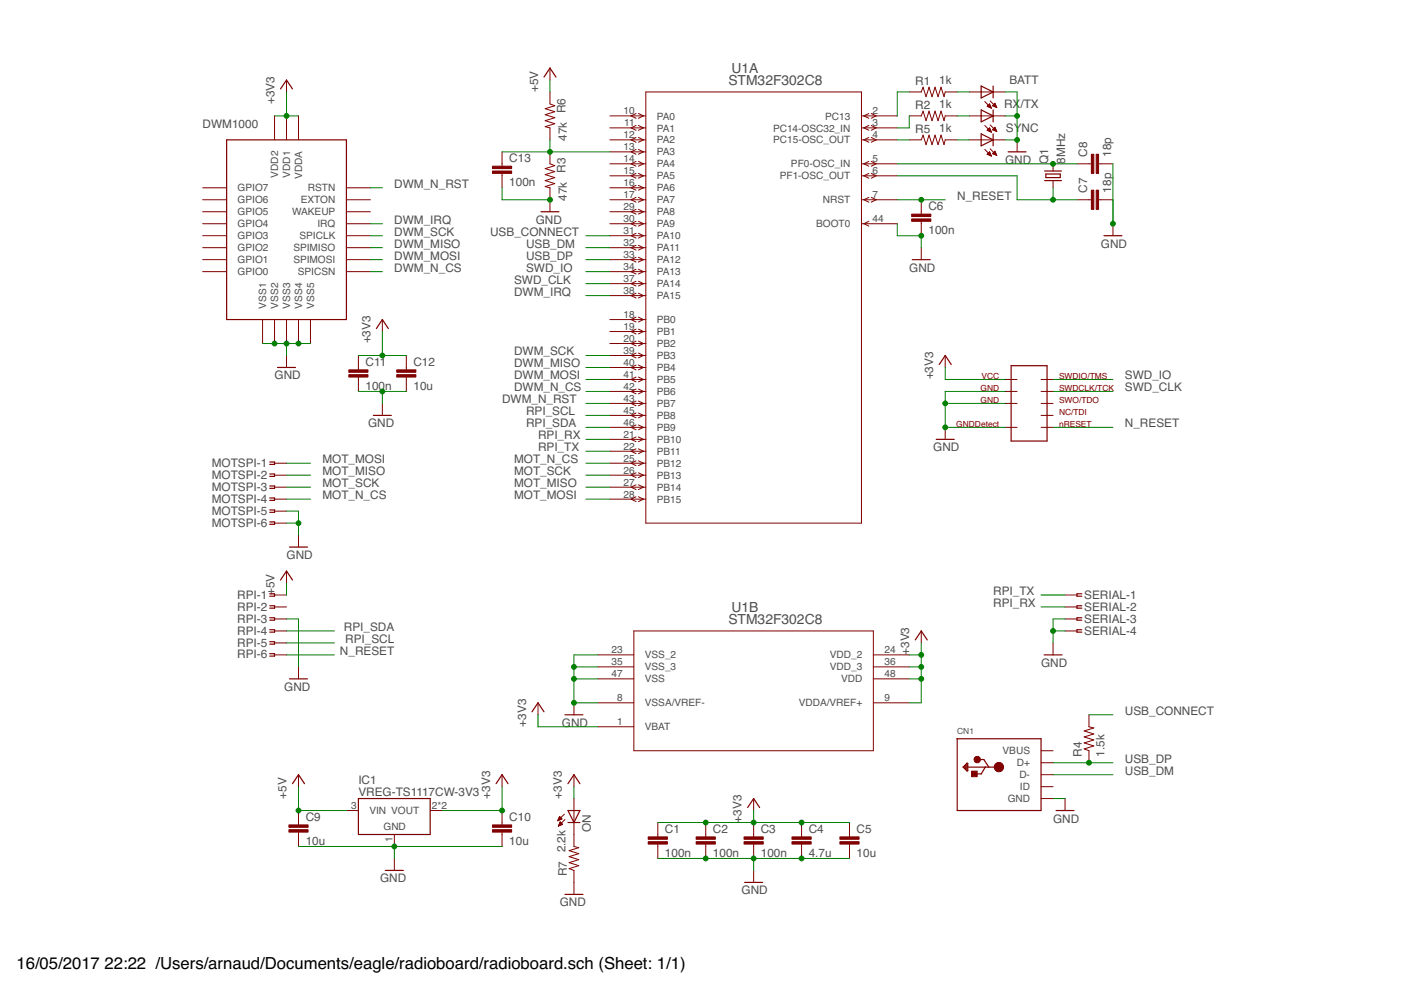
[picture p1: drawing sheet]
<svg xmlns="http://www.w3.org/2000/svg" width="297mm" height="210mm" viewBox="0 0 297 210" stroke-linecap="round" stroke-linejoin="round" font-family="sans-serif">
<g fill="none" stroke="#800000" stroke-width=".21">
<path d="M60.7 17v2.5M116.6 14.4v2.6M116.6 19.5v2.5l1 .4-2 .7 2 .6-2 .6 2 .7-2 .6 2 .6-2 .7 1 .2v2.6M136.9 19.5h45.7v91.4h-45.7zM192.8 19.5h2.5l.4-1 .6 2 .7-2 .6 2 .6-2 .7 2 .6-2 .7 2 .2-1h2.5M205.5 19.5h7.6M43 39.8h5M58.2 24.6v5.1M60.7 24.6v5.1M63.3 24.6v5.1M73.4 39.8h5.1M106.4 32.2v3"/>
<path d="M106.4 36.8v3M116.6 32.2v2.5l1 .4-2 .7 2 .6-2 .6 2 .7-2 .6 2 .6-2 .7 1 .2v5.1M129.3 24.6h7.6M129.3 27.1h7.6M129.3 29.7h7.6M129.3 32.2h7.6M129.3 34.7h7.6M129.3 37.3h7.6M129.3 39.8h7.6M134.9 24.1l-1.1 .5 1.1 .5M134.9 26.6l-1.1 .5 1.1 .5M134.9 29.1l-1.1 .6 1.1 .5"/>
<path d="M134.9 31.7l-1.1 .5 1.1 .5M134.9 34.2l-1.1 .5 1.1 .5M134.9 36.8l-1.1 .5 1.1 .5M134.9 39.3l-1.1 .5 1.1 .5M135.4 24.1l1 .5-1 .5M135.4 26.6l1 .5-1 .5M135.4 29.1l1 .6-1 .5M135.4 31.7l1 .5-1 .5M135.4 34.2l1 .5-1 .5M135.4 36.8l1 .5-1 .5M135.4 39.3l1 .5-1 .5M182.6 24.6h7.6"/>
<path d="M182.6 27.1h7.6M182.6 29.7h7.6M182.6 34.7h7.6M182.6 37.3h7.6M184.2 24.1l-1 .5 1 .5M184.2 26.6l-1 .5 1 .5M184.2 29.1l-1 .6 1 .5M184.2 34.2l-1 .5 1 .5M184.2 36.8l-1 .5 1 .5M184.7 24.1l1.1 .5-1.1 .5M184.7 26.6l1.1 .5-1.1 .5M184.7 29.1l1.1 .6-1.1 .5"/>
<path d="M184.7 34.2l1.1 .5-1.1 .5M184.7 36.8l1.1 .5-1.1 .5M192.8 24.6h2.5l.4-1 .6 2 .7-2 .6 2 .6-2 .7 2 .6-2 .7 2 .2-1h2.5M192.8 29.7h2.5l.4-1.1 .6 2.1 .7-2.1 .6 2.1 .6-2.1 .7 2.1 .6-2.1 .7 2.1 .2-1h2.5M205.5 24.6h7.6M205.5 29.7h7.6M208.8 21.5l1.4 1.4M208.8 26.6l1.4 1.4M208.8 31.7l1.4 1.4M209.3 22.5l.5-.5 .4 .9zM209.3 27.6l.9 .4M209.3 27.6h.7"/>
<path d="M209.3 32.7l.9 .4M209.3 32.7l.5-.5 .4 .9M209.3 32.7h.7M209.3 22.6h.7M209.4 22.4h.6M209.4 27.5h.6M209.4 32.6h.6M209.5 22.3h.4M209.5 27.4h.4M209.5 32.8h.6M209.5 32.4h.4M209.6 27.7h.5"/>
<path d="M209.6 22.7h.5M209.7 22.2h.2M209.7 27.3h.2M209.7 32.3h.2M209.8 22.1h.1M209.8 27.2h.1M209.8 27.1l-.5 .5M209.8 27.1l.4 .9M209.8 32.2h.1M209.8 32.9h.3M209.9 27.9h.2M209.9 22.8h.2"/>
<path d="M209.9 21.4l1.4 1.4M209.9 26.5l1.4 1.4M209.9 31.6l1.4 1.4M210.1 33.1h.1M210.1 28h.1M210.2 22.9h.1M210.4 22.4l.5-.5 .4 .9zM210.4 27.5l.5-.5 .4 .9zM210.5 27.5h.7M210.5 32.6h.7M210.5 22.4h.7M210.5 22.3h.6"/>
<path d="M210.6 27.4h.5M210.6 32.4h.5M210.7 22.2h.4M210.7 27.3h.4M210.7 32.3h.4M210.7 32.7h.5M210.7 27.6h.5M210.8 22.6h.4M210.8 22.1h.2M210.8 27.2h.2M210.8 32.2h.2M210.9 22h.1"/>
<path d="M210.9 27h.1M210.9 32.1h.1M210.9 32.1l-.5 .5 .9 .4M210.9 32.1l.4 .9M211 32.8h.3M211 27.7h.3M211.1 22.7h.2M211.3 32.9h.1M211.3 27.9h.1M211.3 22.8h.1M215.6 29.7v2.5M223.3 34.7v1.6"/>
<path d="M223.3 38.3v1.5M228.3 34.7h3.1M232.9 34.7h3.1M43 42.4h5M43 44.9h5M43 47.4h5M43 50h5M43 52.5h5M43 55.1h5M43 57.6h5M73.4 42.4h5.1M73.4 44.9h5.1"/>
<path d="M73.4 47.4h5.1M73.4 50h5.1M73.4 52.5h5.1M73.4 55.1h5.1M73.4 57.6h5.1M129.3 42.4h7.6M129.3 44.9h7.6M129.3 47.4h7.6M129.3 50h7.6M129.3 52.5h7.6M129.3 55.1h7.6M129.3 57.6h7.6"/>
<path d="M134.9 41.8l-1.1 .6 1.1 .5M134.9 44.4l-1.1 .5 1.1 .5M134.9 46.9l-1.1 .5 1.1 .5M134.9 49.5l-1.1 .5 1.1 .5M134.9 52l-1.1 .5 1.1 .5M134.9 54.5l-1.1 .6 1.1 .5M134.9 57.1l-1.1 .5 1.1 .5M134.9 59.6l-1.1 .5 1.1 .5M135.4 41.8l1 .6-1 .5M135.4 44.4l1 .5-1 .5M135.4 46.9l1 .5-1 .5M135.4 49.5l1 .5-1 .5"/>
<path d="M135.4 52l1 .5-1 .5M135.4 54.5l1 .6-1 .5M135.4 57.1l1 .5-1 .5M135.4 59.6l1 .5-1 .5M182.6 42.4h7.6M182.6 47.4h7.6M184.2 41.8l-1 .6 1 .5M184.2 46.9l-1 .5 1 .5M184.7 41.8l1.1 .6-1.1 .5M195.3 42.4v3M195.3 46.9v3.1M195.3 52.5v2.6"/>
<path d="M228.3 42.4h3.1M232.9 42.4h3.1M236 47.4v2.6M55.7 67.8v5M58.2 67.8v5M60.7 67.8v5M60.7 75.4v2.5M63.3 67.8v5M65.8 67.8v5M76 75.4v3M76 79.9v3.1M81.1 67.8v2.5"/>
<path d="M86.1 75.4v3M86.1 79.9v3.1M129.3 60.1h7.6M129.3 62.7h7.6M129.3 67.8h7.6M129.3 70.3h7.6M129.3 72.8h7.6M129.3 75.4h7.6M129.3 77.9h7.6M134.9 62.2l-1.1 .5 1.1 .5M134.9 67.2l-1.1 .6 1.1 .5M134.9 69.8l-1.1 .5 1.1 .5"/>
<path d="M134.9 72.3l-1.1 .5 1.1 .5M134.9 74.9l-1.1 .5 1.1 .5M134.9 77.4l-1.1 .5 1.1 .5M134.9 79.9l-1.1 .6 1.1 .5M135.4 62.2l1 .5-1 .5M135.4 67.2l1 .6-1 .5M135.4 69.8l1 .5-1 .5M135.4 72.3l1 .5-1 .5M135.4 74.9l1 .5-1 .5M135.4 77.4l1 .5-1 .5M135.4 79.9l1 .6-1 .5M200.4 75.4v2.5"/>
<path d="M58.2 98.2h2.5M81.1 85.5v2.6M129.3 80.5h7.6M129.3 83h7.6M129.3 85.5h7.6M129.3 88.1h7.6M129.3 90.6h7.6M129.3 93.2h7.6M129.3 95.7h7.6M129.3 98.2h7.6M134.9 82.5l-1.1 .5 1.1 .5M134.9 85l-1.1 .5 1.1 .5"/>
<path d="M134.9 87.6l-1.1 .5 1.1 .5M134.9 90.1l-1.1 .5 1.1 .5M134.9 92.6l-1.1 .6 1.1 .4M134.9 95.2l-1.1 .5 1.1 .5M134.9 97.7l-1.1 .5 1.1 .5M135.4 82.5l1 .5-1 .5M135.4 85l1 .5-1 .5M135.4 87.6l1 .5-1 .5M135.4 90.1l1 .5-1 .5M135.4 92.6l1 .6-1 .4M135.4 95.2l1 .5-1 .5M135.4 97.7l1 .5-1 .5"/>
<path d="M200.4 90.6v2.6M213.1 80.5h2.5M213.1 83h2.5M213.1 85.5h2.5M213.1 90.6h2.5M220.7 80.5h2.6M220.7 83h2.6M220.7 85.5h2.6M220.7 88.1h2.6M220.7 90.6h2.6M58.2 100.8h2.5M58.2 103.3h2.5"/>
<path d="M58.2 105.8h2.5M58.2 110.9h2.5M58.2 108.4h2.5M63.3 113.5v2.5M129.3 100.8h7.6M129.3 103.3h7.6M129.3 105.8h7.6M134.9 100.2l-1.1 .6 1.1 .5M134.9 102.8l-1.1 .5 1.1 .5M134.9 105.3l-1.1 .5 1.1 .5M135.4 100.2l1 .6-1 .5M135.4 102.8l1 .5-1 .5"/>
<path d="M135.4 105.3l1 .5-1 .5M58.2 138.9h2.5M58.2 133.8h2.5M58.2 126.2h2.5M58.2 128.7h2.5M58.2 131.2h2.5M58.2 136.3h2.5M60.7 121.1v2.5M126.8 138.9h7.6M134.4 133.8h50.8v25.4h-50.8zM185.2 138.9h7.6M195.3 133.8v2.5"/>
<path d="M223.3 136.3v2.6M225.8 133.8h2.5M225.8 126.2h2.5M225.8 128.7h2.5M225.8 131.2h2.5M63.3 141.4v2.5M114.1 149v2.6M121.7 149v2.6M126.8 141.4h7.6M126.8 143.9h7.6M126.8 149h7.6M126.8 154.1h7.6"/>
<path d="M185.2 141.4h7.6M185.2 143.9h7.6M185.2 149h7.6M220.7 159.2h2.6M230.9 151.6v2.5l1 .2-2 .7 2 .6-2 .7 2 .6-2 .6 2 .7-2 .6 1 .4v2.5M63.3 164.3v2.5M63.3 171.9v3M63.3 176.4v3.1M73.4 171.9h2.6M83.6 176.9v2.6M91.2 171.9h2.5M106.4 164.3v2.5"/>
<path d="M106.4 171.9v3M106.4 176.4v3.1M118.3 173.9h.2M118.3 173.8h.5M118.4 173.7h.6M118.4 175.1h.1M118.4 173.6h.7M118.4 175h.3M118.5 173.4h.5M118.5 174.9h.5M118.6 173.3h.2M118.6 174.8h.7"/>
<path d="M118.6 173.2h.1M118.6 174.6h.5M118.6 173.1l.5 .5-.8 .4zM118.7 174.5h.3M118.7 174.4h.2M118.8 174.3l-.4 .9M118.8 174.3l.5 .5M118.8 174.3h.1M119.3 174.8l-.9 .4M119.7 172.6l-1.4 1.4M119.8 173.8l-1.4 1.4M121.7 164.3v2.5"/>
<path d="M121.7 169.3v10.2l1 .2-2 .7 2 .6-2 .6 2 .7-2 .6 2 .6-2 .7 1 .4v5M139.5 174.4v3M139.5 179v3M149.6 174.4v3M149.6 179v3M159.8 169.3v2.6M159.8 174.4v3M159.8 179v3M169.9 174.4v3M169.9 179v3M180.1 174.4v3M180.1 179v3"/>
<path d="M220.7 161.7h2.6M220.7 164.3h2.6M220.7 169.3h2.6M220.7 166.8h2.6M225.8 169.3v2.6M83.6 182v2.6M159.8 184.6v2.5"/>
</g>
<g fill="#800000" stroke="#800000" stroke-width=".21">
<path d="M137.4 178.5h4.1v.5h-4.1z"/>
<path d="M137.4 177.4h4.1v.5h-4.1z"/>
<path d="M147.6 178.5h4.1v.5h-4.1z"/>
<path d="M147.6 177.4h4.1v.5h-4.1z"/>
<path d="M157.8 178.5h4v.5h-4z"/>
<path d="M157.8 177.4h4v.5h-4z"/>
<path d="M167.9 178.5h4.1v.5h-4.1z"/>
<path d="M167.9 177.4h4.1v.5h-4.1z"/>
<path d="M178.1 178.5h4v.5h-4z"/>
<path d="M178.1 177.4h4v.5h-4z"/>
<path d="M193.3 46.4h4.1v.5h-4.1z"/>
<path d="M193.3 45.4h4.1v.5h-4.1z"/>
<path d="M232.4 40.3h.5v4.1h-.5z"/>
<path d="M231.4 40.3h.5v4.1h-.5z"/>
<path d="M232.4 32.7h.5v4.1h-.5z"/>
<path d="M231.4 32.7h.5v4.1h-.5z"/>
<path d="M206 163.5h1.2v1.2h-1.2z"/>
<path d="M61.3 175.9h4v.5h-4z"/>
<path d="M61.3 174.9h4v.5h-4z"/>
<path d="M104.4 175.9h4.1v.5h-4.1z"/>
<path d="M104.4 174.9h4.1v.5h-4.1z"/>
<path d="M74 79.4h4v.5h-4z"/>
<path d="M74 78.4h4v.5h-4z"/>
<path d="M84.1 79.4h4.1v.5h-4.1z"/>
<path d="M84.1 78.4h4.1v.5h-4.1z"/>
<path d="M104.4 36.3h4.1v.5h-4.1z"/>
<path d="M104.4 35.2h4.1v.6h-4.1z"/>
</g>
<g fill="none" stroke="#800000" stroke-width=".25">
<path d="M59.5 18.9l1.2-1.9 1.3 1.9M115.3 16.3l1.3-1.9 1.3 1.9M208 18.2l2.6 1.3-2.6 1.3zM210.6 18.2v2.6M48 29.7h25.4v38.1h-25.4zM208 23.3l2.6 1.3-2.6 1.2zM208 28.4l2.6 1.3-2.6 1.2zM210.6 23.3v2.5M210.6 28.4v2.5M213.7 32.2h3.9M221.5 36.3h3.5M221.5 38.3h3.5"/>
<path d="M221.7 36.9h3.1v.8h-3.1zM114.7 44.9h3.8M193.4 55.1h3.8M234.1 50h3.8M58.8 77.9h3.9M79.8 69.7l1.3-1.9 1.2 1.9M199.1 77.3l1.3-1.9 1.3 1.9M214.4 77.5h7.6v16h-7.6zM57.2 98h1v.5h-1M79.2 88.1h3.8M198.5 93.2h3.8M57.2 100.5h1v.5h-1"/>
<path d="M57.2 103h1v.5h-1M57.2 105.6h1v.5h-1M57.2 108.1h1v.5h-1M57.2 110.7h1v.5h-1M61.4 116h3.8M57.2 125.9h1v.5h-1M57.2 128.4h1v.5h-1M57.2 131h1v.5h-1M57.2 133.5h1v.5h-1M57.2 136.1h1v.5h-1M57.2 138.6h1v.5h-1M59.5 123l1.2-1.9 1.3 1.9"/>
<path d="M194.1 135.7l1.2-1.9 1.3 1.9M221.4 138.9h3.8M229.4 125.9h-1.1v.5h1.1M229.4 128.4h-1.1v.5h1.1M229.4 131h-1.1v.5h1.1M229.4 133.5h-1.1v.5h1.1M61.4 143.9h3.8M112.8 150.9l1.3-1.9 1.2 1.9M119.8 151.6h3.8M202.9 156.6h17.8v15.3h-17.8v-15.3M62 166.2l1.3-1.9 1.3 1.9M76 169.3h15.2v7.6h-15.2z"/>
<path d="M105.2 166.2l1.2-1.9 1.3 1.9M120.4 171.9h2.6l-1.3 2.5zM120.4 174.4h2.6M120.4 166.2l1.3-1.9 1.3 1.9M158.5 171.2l1.3-1.9 1.3 1.9M204.4 162.6l.4-.4v.8l-.2-.4M205 161.8h.2v1.6h-.2l-.8-.8zM205 161.8v1.4M205.2 162.6h6.6M207.6 161h1l1 1.6M208.9 162.6l-.9 1.5h-1.2M223.9 171.9h3.8"/>
<path d="M81.7 184.6h3.8M119.8 189.6h3.8M157.9 187.1h3.8"/>
</g>
<g fill="#800000" stroke="#800000" stroke-width=".21">
<circle cx="211.8" cy="162.6" r="1"/>
<circle cx="207.2" cy="161" r=".69"/>
</g>
<g fill="none" stroke="#008000" stroke-width=".21">
<path d="M60.7 19.5v5.1M116.6 17v2.5M192.8 19.5h-2.6v5.1M202.9 19.5h2.6M213.1 19.5h2.5v10.2h-2.5M58.2 24.6h5.1M78.5 39.8h2.6M106.4 39.8v2.6h10.2M106.4 32.2h22.9M116.6 29.7v2.5M190.2 29.7h2.6M190.2 37.3h25.4v5.1h12.7"/>
<path d="M190.2 34.7h38.1M192.8 24.6v2.5h-2.6M202.9 29.7h2.6M202.9 24.6h2.6M213.1 24.6h2.5M223.3 39.8v2.6M236 34.7v12.7M78.5 50h2.6M78.5 55.1h2.6M78.5 52.5h2.6M78.5 57.6h2.6M78.5 47.4h2.6"/>
<path d="M124.2 50h5.1M124.2 55.1h5.1M124.2 52.5h5.1M124.2 57.6h5.1M190.2 47.4v2.6h5.1v2.5M190.2 42.4h10.2M55.7 72.8h10.1M60.7 72.8v2.6M76 75.4h10.1M81.1 70.3v5.1M124.2 75.4h5.1M124.2 60.1h5.1"/>
<path d="M124.2 77.9h5.1M124.2 62.7h5.1M200.4 77.9v2.6h12.7M60.7 98.2h5.1M76 83h10.1M81.1 83v2.5M124.2 83h5.1M124.2 85.5h5.1M124.2 90.6h5.1M124.2 80.5h5.1M124.2 88.1h5.1M124.2 98.2h5.1"/>
<path d="M124.2 95.7h5.1M124.2 93.2h5.1M200.4 85.5h12.7M213.1 83h-12.7v7.6h12.7M223.3 83h12.7M223.3 90.6h12.7M223.3 80.5h12.7M60.7 108.4h2.6v5.1M60.7 110.9h2.6M60.7 105.8h5.1M60.7 103.3h5.1M60.7 100.8h5.1"/>
<path d="M124.2 105.8h5.1M124.2 103.3h5.1M124.2 100.8h5.1M60.7 138.9h10.2M60.7 131.2h2.6v10.2M60.7 133.8h10.2M60.7 123.6v2.6M60.7 136.3h10.2M126.8 138.9h-5.1v10.1h5.1M192.8 138.9h2.5M195.3 136.3v12.7h-2.5M220.7 126.2h5.1"/>
<path d="M220.7 128.7h5.1M223.3 133.8h2.5M225.8 131.2h-2.5v5.1M114.1 151.6v2.5h12.7M121.7 143.9h5.1M121.7 141.4h5.1M192.8 143.9h2.5M192.8 141.4h2.5M230.9 151.6h5.1M63.3 166.8v5.1h10.1M63.3 179.5h43.1M83.6 179.5v2.5"/>
<path d="M106.4 166.8v5.1h-12.7M121.7 166.8v2.5M139.5 174.4h40.6M159.8 171.9v2.5M223.3 169.3h2.5M223.3 161.7h12.7M223.3 164.3h12.7M139.5 182h40.6M159.8 182v2.6"/>
</g>
<g fill="#008000" stroke="#008000" stroke-width=".21">
<circle cx="149.6" cy="182" r=".51"/>
<circle cx="159.8" cy="182" r=".51"/>
<circle cx="169.9" cy="182" r=".51"/>
<circle cx="121.7" cy="149" r=".51"/>
<circle cx="121.7" cy="143.9" r=".51"/>
<circle cx="121.7" cy="141.4" r=".51"/>
<circle cx="195.3" cy="50" r=".51"/>
<circle cx="236" cy="47.4" r=".51"/>
<circle cx="200.4" cy="85.5" r=".51"/>
<circle cx="200.4" cy="90.6" r=".51"/>
<circle cx="63.3" cy="110.9" r=".51"/>
<circle cx="223.3" cy="133.8" r=".51"/>
<circle cx="60.7" cy="72.8" r=".51"/>
<circle cx="63.3" cy="72.8" r=".51"/>
<circle cx="58.2" cy="72.8" r=".51"/>
<circle cx="215.6" cy="29.7" r=".51"/>
<circle cx="215.6" cy="24.6" r=".51"/>
<circle cx="81.1" cy="83" r=".51"/>
<circle cx="83.6" cy="179.5" r=".51"/>
<circle cx="116.6" cy="42.4" r=".51"/>
<circle cx="149.6" cy="174.4" r=".51"/>
<circle cx="159.8" cy="174.4" r=".51"/>
<circle cx="169.9" cy="174.4" r=".51"/>
<circle cx="195.3" cy="138.9" r=".51"/>
<circle cx="195.3" cy="141.4" r=".51"/>
<circle cx="195.3" cy="143.9" r=".51"/>
<circle cx="60.7" cy="24.6" r=".51"/>
<circle cx="81.1" cy="75.4" r=".51"/>
<circle cx="106.4" cy="171.9" r=".51"/>
<circle cx="195.3" cy="42.4" r=".51"/>
<circle cx="223.3" cy="34.7" r=".51"/>
<circle cx="223.3" cy="42.4" r=".51"/>
<circle cx="230.9" cy="161.7" r=".51"/>
<circle cx="63.3" cy="171.9" r=".51"/>
<circle cx="116.6" cy="32.2" r=".51"/>
</g>
<g font-size="3.5">
<text x="3.5" y="205.4">16/05/2017</text>
<text x="22.2" y="205.4">22:22 /Users/arnaud/Documents/eagle/radioboard/radioboard.sch (Sheet: 1/1)</text>
</g>
<g font-size="2.9" fill="#505050">
<text x="155.1" y="15.5">U1A</text>
<text x="154.4" y="18">STM32F302C8</text>
<text x="155.1" y="129.7">U1B</text>
<text x="154.4" y="132.3">STM32F302C8</text>
</g>
<g font-size="2.5" fill="#505050">
<text x="199.1" y="17.7">1k</text>
<text x="214" y="17.7">BATT</text>
<text x="58.2" y="22" transform="rotate(-90 58.2 22)">+3V3</text>
<text x="114.1" y="19.5" transform="rotate(-90 114.1 19.5)">+5V</text>
<text x="119.9" y="24" transform="rotate(-90 119.9 24)">R6</text>
<text x="194.1" y="18">R1</text>
<text x="194.1" y="23.1">R2</text>
<text x="199.1" y="22.8">1k</text>
<text x="212.9" y="22.8">RX</text>
<text x="216.3" y="22.8">/TX</text>
<text x="43" y="27.1">DWM1000</text>
<text x="120.2" y="29.9" transform="rotate(-90 120.2 29.9)">47k</text>
<text x="194.1" y="28.2">R5</text>
<text x="199.1" y="27.9">1k</text>
<text x="213.3" y="27.9">SYNC</text>
<text x="108" y="34.4">C13</text>
<text x="213.1" y="34.7">GND</text>
<text x="222.3" y="34.7" transform="rotate(-90 222.3 34.7)">Q1</text>
<text x="225.8" y="34.7" transform="rotate(-90 225.8 34.7)">8MHz</text>
<text x="230.5" y="33.2" transform="rotate(-90 230.5 33.2)">C8</text>
<text x="235.6" y="33.2" transform="rotate(-90 235.6 33.2)">18p</text>
<text x="83.6" y="39.8">DWM_N_RST</text>
<text x="108" y="39.4">100n</text>
<text x="119.9" y="36.7" transform="rotate(-90 119.9 36.7)">R3</text>
<text x="230.5" y="40.8" transform="rotate(-90 230.5 40.8)">C7</text>
<text x="235.6" y="40.8" transform="rotate(-90 235.6 40.8)">18p</text>
<text x="83.6" y="47.4">DWM_IRQ</text>
<text x="113.6" y="47.4">GND</text>
<text x="120.2" y="42.6" transform="rotate(-90 120.2 42.6)">47k</text>
<text x="196.9" y="44.5">C6</text>
<text x="203" y="42.4">N_RESET</text>
<text x="83.6" y="52.5">DWM_MISO</text>
<text x="83.6" y="50">DWM_SCK</text>
<text x="103.9" y="50">USB_CONNECT</text>
<text x="111.5" y="52.5">USB_DM</text>
<text x="196.9" y="49.6">100n</text>
<text x="233.4" y="52.5">GND</text>
<text x="83.6" y="57.6">DWM_N_CS</text>
<text x="83.6" y="55.1">DWM_MOSI</text>
<text x="111.5" y="55.1">USB_DP</text>
<text x="111.5" y="57.6">SWD_IO</text>
<text x="192.8" y="57.6">GND</text>
<text x="109" y="60.1">SWD_CLK</text>
<text x="109" y="62.7">DWM_IRQ</text>
<text x="77.5" y="77.5">C11</text>
<text x="78.5" y="72.8" transform="rotate(-90 78.5 72.8)">+3V3</text>
<text x="87.7" y="77.5">C12</text>
<text x="109" y="77.9">DWM_MISO</text>
<text x="109" y="75.4">DWM_SCK</text>
<text x="58.2" y="80.4">GND</text>
<text x="77.5" y="82.6">100n</text>
<text x="87.7" y="82.6">10u</text>
<text x="109" y="83">DWM_N_CS</text>
<text x="109" y="80.4">DWM_MOSI</text>
<text x="197.9" y="80.4" transform="rotate(-90 197.9 80.4)">+3V3</text>
<text x="238.5" y="80.4">SWD_IO</text>
<text x="238.5" y="83">SWD_CLK</text>
<text x="106.5" y="85.5">DWM_N_RST</text>
<text x="111.5" y="88.1">RPI_SCL</text>
<text x="78.1" y="90.6">GND</text>
<text x="111.5" y="90.6">RPI_SDA</text>
<text x="114.1" y="95.7">RPI_TX</text>
<text x="114.1" y="93.1">RPI_RX</text>
<text x="197.9" y="95.7">GND</text>
<text x="238.5" y="90.6">N_RESET</text>
<text x="44.9" y="99">MOTSPI-1</text>
<text x="44.9" y="101.5">MOTSPI-2</text>
<text x="68.4" y="100.8">MOT_MISO</text>
<text x="68.4" y="98.2">MOT_MOSI</text>
<text x="109" y="98.2">MOT_N_CS</text>
<text x="109" y="100.8">MOT_SCK</text>
<text x="44.9" y="104.1">MOTSPI-3</text>
<text x="44.9" y="106.6">MOTSPI-4</text>
<text x="68.4" y="105.8">MOT_N_CS</text>
<text x="68.4" y="103.3">MOT_SCK</text>
<text x="109" y="103.3">MOT_MISO</text>
<text x="109" y="105.8">MOT_MOSI</text>
<text x="44.9" y="109.1">MOTSPI-5</text>
<text x="44.9" y="111.7">MOTSPI-6</text>
<text x="60.7" y="118.5">GND</text>
<text x="50.3" y="126.9">RPI-1</text>
<text x="50.3" y="129.5">RPI-2</text>
<text x="50.3" y="132">RPI-3</text>
<text x="58.2" y="126.2" transform="rotate(-90 58.2 126.2)">+5V</text>
<text x="210.6" y="126.2">RPI_TX</text>
<text x="210.6" y="128.7">RPI_RX</text>
<text x="229.9" y="126.9">SERIAL-1</text>
<text x="229.9" y="129.5">SERIAL-2</text>
<text x="229.9" y="132">SERIAL-3</text>
<text x="50.3" y="134.5">RPI-4</text>
<text x="50.3" y="137.1">RPI-5</text>
<text x="72.9" y="133.8">RPI_SDA</text>
<text x="73.2" y="136.3">RPI_SCL</text>
<text x="229.9" y="134.5">SERIAL-4</text>
<text x="50.3" y="139.6">RPI-6</text>
<text x="72.1" y="138.9">N_RESET</text>
<text x="192.8" y="138.9" transform="rotate(-90 192.8 138.9)">+3V3</text>
<text x="220.7" y="141.4">GND</text>
<text x="60.3" y="146.5">GND</text>
<text x="111.5" y="154.1" transform="rotate(-90 111.5 154.1)">+3V3</text>
<text x="119.2" y="154.1">GND</text>
<text x="238.5" y="151.5">USB_CONNECT</text>
<text x="229.4" y="160.4" transform="rotate(-90 229.4 160.4)">R4</text>
<text x="234.2" y="160.4" transform="rotate(-90 234.2 160.4)">1.5k</text>
<text x="238.5" y="161.7">USB_DP</text>
<text x="76" y="166.1">IC1</text>
<text x="238.5" y="164.2">USB_DM</text>
<text x="60.7" y="169.3" transform="rotate(-90 60.7 169.3)">+5V</text>
<text x="76" y="168.7">VREG-TS1117CW-3V3</text>
<text x="103.9" y="169.3" transform="rotate(-90 103.9 169.3)">+3V3</text>
<text x="119.2" y="169.3" transform="rotate(-90 119.2 169.3)">+3V3</text>
<text x="64.8" y="179.1">10u</text>
<text x="64.8" y="174">C9</text>
<text x="108" y="179.1">10u</text>
<text x="108" y="174">C10</text>
<text x="125.2" y="176.4" transform="rotate(-90 125.2 176.4)">ON</text>
<text x="141" y="176.6">C1</text>
<text x="151.1" y="176.6">C2</text>
<text x="157.2" y="174.4" transform="rotate(-90 157.2 174.4)">+3V3</text>
<text x="161.3" y="176.6">C3</text>
<text x="171.5" y="176.6">C4</text>
<text x="181.6" y="176.6">C5</text>
<text x="223.3" y="174.4">GND</text>
<text x="119.9" y="180.7" transform="rotate(-90 119.9 180.7)">2.2k</text>
<text x="120.2" y="185.8" transform="rotate(-90 120.2 185.8)">R7</text>
<text x="141" y="181.6">100n</text>
<text x="151.1" y="181.6">100n</text>
<text x="161.3" y="181.6">100n</text>
<text x="171.5" y="181.6">4.7u</text>
<text x="181.6" y="181.6">10u</text>
<text x="80.6" y="187.1">GND</text>
<text x="157.2" y="189.6">GND</text>
<text x="118.7" y="192.2">GND</text>
</g>
<g font-size="2.1" fill="#505050">
<text x="132.2" y="24.2">10</text>
<text x="132.2" y="29.3">12</text>
<text x="132.4" y="26.8">11</text>
<text x="139.3" y="25.3">PA0</text>
<text x="139.3" y="27.9">PA1</text>
<text x="163.9" y="27.9">PC14-OSC32_IN</text>
<text x="174.9" y="25.3">PC13</text>
<text x="185" y="24.2">2</text>
<text x="185" y="26.8">3</text>
<text x="185" y="29.3">4</text>
<text x="132.2" y="31.8">13</text>
<text x="132.2" y="34.4">14</text>
<text x="139.3" y="30.4">PA2</text>
<text x="139.3" y="33">PA3</text>
<text x="139.3" y="35.5">PA4</text>
<text x="163.9" y="30.4">PC15-OSC_OUT</text>
<text x="167.7" y="35.5">PF0-OSC_IN</text>
<text x="185" y="34.4">5</text>
<text x="50.4" y="40.6">GPIO7</text>
<text x="59" y="37.7" transform="rotate(-90 59 37.7)">VDD2</text>
<text x="61.5" y="37.7" transform="rotate(-90 61.5 37.7)">VDD1</text>
<text x="64" y="37.9" transform="rotate(-90 64 37.9)">VDDA</text>
<text x="65.3" y="40.6">RSTN</text>
<text x="132.2" y="36.9">15</text>
<text x="132.2" y="39.5">16</text>
<text x="139.3" y="38">PA5</text>
<text x="139.3" y="40.6">PA6</text>
<text x="165.3" y="38">PF1-OSC_OUT</text>
<text x="185" y="36.9">6</text>
<text x="50.4" y="43.1">GPIO6</text>
<text x="50.4" y="45.7">GPIO5</text>
<text x="61.9" y="45.7">WAKEUP</text>
<text x="63.8" y="43.1">EXTON</text>
<text x="132.2" y="42">17</text>
<text x="132.2" y="44.5">29</text>
<text x="132.2" y="47.1">30</text>
<text x="139.3" y="43.1">PA7</text>
<text x="139.3" y="45.7">PA8</text>
<text x="174.5" y="43.1">NRST</text>
<text x="185" y="42">7</text>
<text x="185" y="47.1">44</text>
<text x="50.4" y="48.2">GPIO4</text>
<text x="50.4" y="50.7">GPIO3</text>
<text x="50.4" y="53.3">GPIO2</text>
<text x="62.2" y="53.3">SPIMISO</text>
<text x="63.5" y="50.7">SPICLK</text>
<text x="67.3" y="48.2">IRQ</text>
<text x="132.2" y="49.6">31</text>
<text x="132.2" y="52.2">32</text>
<text x="139.3" y="48.2">PA9</text>
<text x="139.3" y="50.7">PA10</text>
<text x="139.3" y="53.3">PA11</text>
<text x="173.1" y="48.2">BOOT0</text>
<text x="50.4" y="55.8">GPIO1</text>
<text x="50.4" y="58.4">GPIO0</text>
<text x="62.2" y="55.8">SPIMOSI</text>
<text x="63.1" y="58.4">SPICSN</text>
<text x="132.2" y="54.7">33</text>
<text x="132.2" y="57.2">34</text>
<text x="132.2" y="59.8">37</text>
<text x="139.3" y="55.8">PA12</text>
<text x="139.3" y="58.4">PA13</text>
<text x="56.4" y="65.4" transform="rotate(-90 56.4 65.4)">VSS1</text>
<text x="59" y="65.4" transform="rotate(-90 59 65.4)">VSS2</text>
<text x="61.5" y="65.4" transform="rotate(-90 61.5 65.4)">VSS3</text>
<text x="64" y="65.4" transform="rotate(-90 64 65.4)">VSS4</text>
<text x="66.6" y="65.4" transform="rotate(-90 66.6 65.4)">VSS5</text>
<text x="132.2" y="62.3">38</text>
<text x="139.3" y="60.9">PA14</text>
<text x="139.3" y="63.4">PA15</text>
<text x="132.2" y="67.4">18</text>
<text x="132.2" y="69.9">19</text>
<text x="139.3" y="68.5">PB0</text>
<text x="139.3" y="71.1">PB1</text>
<text x="132.2" y="72.5">20</text>
<text x="132.2" y="75">39</text>
<text x="132.2" y="77.6">40</text>
<text x="139.3" y="73.6">PB2</text>
<text x="139.3" y="76.1">PB3</text>
<text x="132.2" y="80.1">41</text>
<text x="132.2" y="82.6">42</text>
<text x="139.3" y="78.7">PB4</text>
<text x="139.3" y="81.2">PB5</text>
<text x="139.3" y="83.7">PB6</text>
<text x="132.2" y="85.2">43</text>
<text x="132.2" y="87.7">45</text>
<text x="139.3" y="86.3">PB7</text>
<text x="139.3" y="88.8">PB8</text>
<text x="132.2" y="90.2">46</text>
<text x="132.2" y="92.8">21</text>
<text x="132.2" y="95.3">22</text>
<text x="139.3" y="91.4">PB9</text>
<text x="139.3" y="93.9">PB10</text>
<text x="132.2" y="97.9">25</text>
<text x="132.2" y="100.4">26</text>
<text x="139.3" y="96.4">PB11</text>
<text x="139.3" y="99">PB12</text>
<text x="139.3" y="101.5">PB13</text>
<text x="132.2" y="102.9">27</text>
<text x="132.2" y="105.5">28</text>
<text x="139.3" y="104.1">PB14</text>
<text x="139.3" y="106.6">PB15</text>
<text x="129.7" y="138.5">23</text>
<text x="129.7" y="141">35</text>
<text x="129.7" y="143.6">47</text>
<text x="136.7" y="139.6">VSS_2</text>
<text x="136.7" y="142.2">VSS_3</text>
<text x="175.9" y="139.6">VDD_2</text>
<text x="175.9" y="142.2">VDD_3</text>
<text x="187.5" y="138.5">24</text>
<text x="187.5" y="141">36</text>
<text x="187.5" y="143.6">48</text>
<text x="130.9" y="148.7">8</text>
<text x="136.7" y="144.7">VSS</text>
<text x="136.7" y="149.8">VSSA/VREF-</text>
<text x="169.4" y="149.8">VDDA/VREF+</text>
<text x="178.3" y="144.7">VDD</text>
<text x="187.5" y="148.7">9</text>
<text x="130.9" y="153.7">1</text>
<text x="136.7" y="154.8">VBAT</text>
<text x="212.6" y="159.9">VBUS</text>
<text x="215.6" y="162.5">D+</text>
<text x="216.1" y="165">D-</text>
<text x="216.3" y="167.5">ID</text>
<text x="74.4" y="171.5">3</text>
<text x="78.3" y="172.6">VIN VOUT</text>
<text x="91.6" y="171.5">2*2</text>
<text x="213.7" y="170.1">GND</text>
<text x="81.3" y="175.9">GND</text>
<text x="83.2" y="178.5" transform="rotate(-90 83.2 178.5)">1</text>
</g>
<g font-size="1.8" fill="#800000">
<text x="207.9" y="83">GND</text>
<text x="208.1" y="80.4">VCC</text>
<text x="224.5" y="80.4">SWDIO/TMS</text>
<text x="224.5" y="83">SWDCLK/TCK</text>
<text x="207.9" y="85.5">GND</text>
<text x="224.5" y="85.5">SWO/TDO</text>
<text x="224.5" y="88.1">NC/TDI</text>
<text x="202.8" y="90.6">GNDDetect</text>
<text x="224.5" y="90.6">nRESET</text>
</g>
<text font-size="1.8" fill="#505050" x="203" y="155.6">CN1</text>
</svg>
